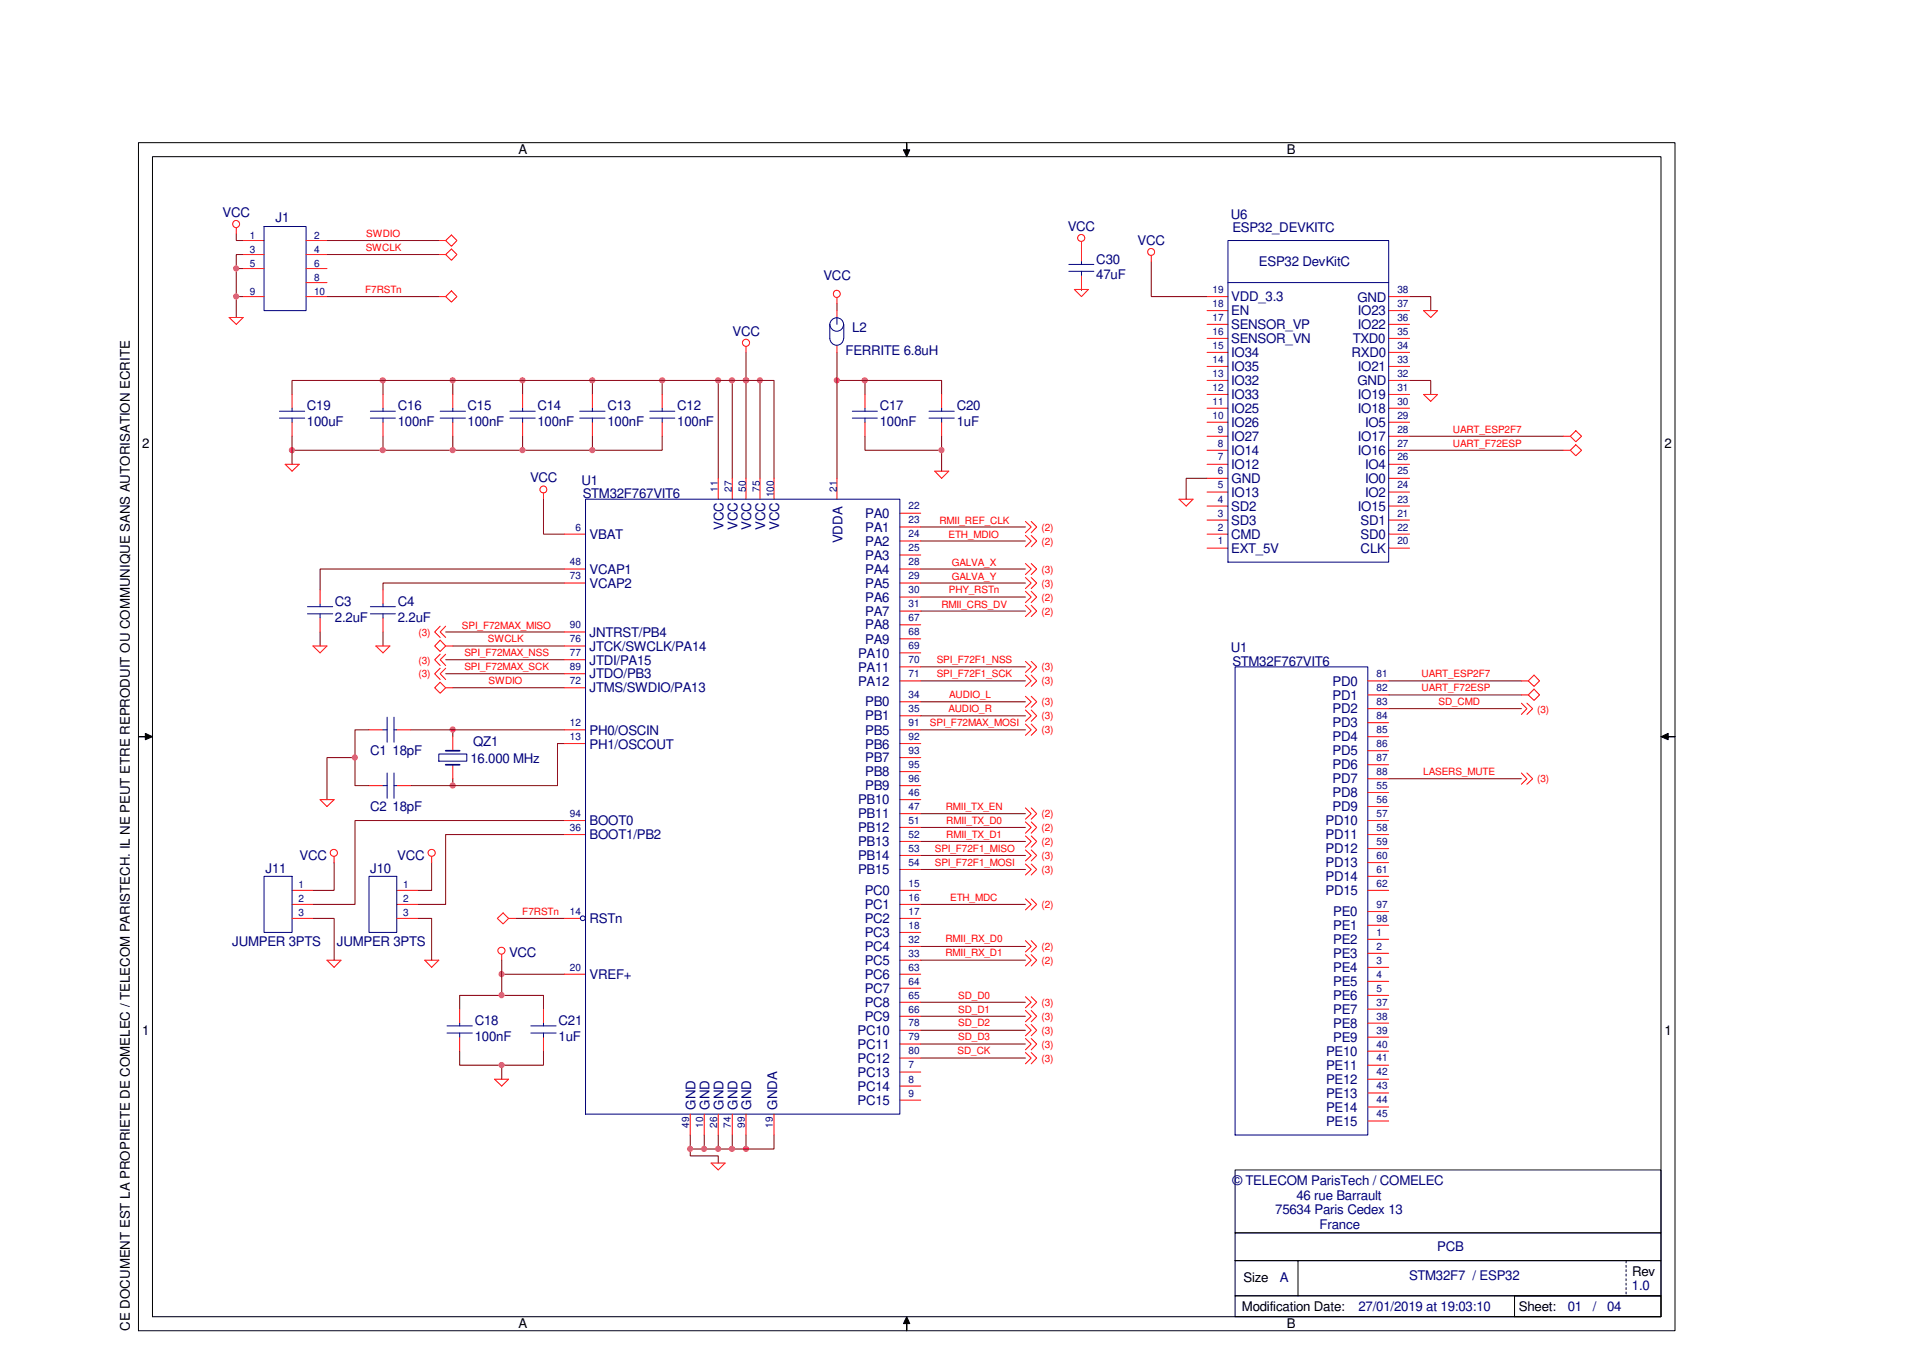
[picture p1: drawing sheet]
<svg xmlns="http://www.w3.org/2000/svg" width="297mm" height="210mm" viewBox="0 0 297 210" stroke-linecap="round" stroke-linejoin="round" font-family="sans-serif">
<path d="M36.4 36v1h1.1M37.5 39.2h-1.1v9.7M50.4 39.2h17.2M50.4 37h17.2M50.4 45.7h17.2M117.1 58.6v15.1" fill="none" stroke="#7f0000" stroke-width=".15"/>
<circle cx="117.1" cy="58.6" r=".4" fill="#f0f"/>
<circle cx="117.1" cy="58.6" r=".4" fill="none" stroke="#f0f" stroke-width=".15"/>
<path d="M112.8 58.6v15.1" fill="none" stroke="#7f0000" stroke-width=".15"/>
<circle cx="112.8" cy="58.6" r=".41" fill="#f0f"/>
<circle cx="112.8" cy="58.6" r=".41" fill="none" stroke="#f0f" stroke-width=".15"/>
<path d="M69.8 99.5h17.1M114.9 174.8v2.2" fill="none" stroke="#7f0000" stroke-width=".15"/>
<circle cx="114.9" cy="176.9" r=".41" fill="#f0f"/>
<circle cx="114.9" cy="176.9" r=".41" fill="none" stroke="#f0f" stroke-width=".15"/>
<path d="M106.3 174.8v2.2h12.9v-2.2M112.8 174.8v2.2" fill="none" stroke="#7f0000" stroke-width=".15"/>
<circle cx="112.8" cy="176.9" r=".41" fill="#f0f"/>
<circle cx="112.8" cy="176.9" r=".41" fill="none" stroke="#f0f" stroke-width=".15"/>
<path d="M110.7 174.8v2.2" fill="none" stroke="#7f0000" stroke-width=".15"/>
<circle cx="110.6" cy="176.9" r=".41" fill="#f0f"/>
<circle cx="110.6" cy="176.9" r=".41" fill="none" stroke="#f0f" stroke-width=".15"/>
<path d="M108.5 174.8v2.2" fill="none" stroke="#7f0000" stroke-width=".15"/>
<circle cx="108.5" cy="176.9" r=".41" fill="#f0f"/>
<circle cx="108.5" cy="176.9" r=".41" fill="none" stroke="#f0f" stroke-width=".15"/>
<path d="M106.3 177v1h4.4v1.1" fill="none" stroke="#7f0000" stroke-width=".15"/>
<circle cx="106.3" cy="176.9" r=".4" fill="#f0f"/>
<circle cx="106.3" cy="176.9" r=".4" fill="none" stroke="#f0f" stroke-width=".15"/>
<g fill="none" stroke="#7f0000" stroke-width=".15">
<path d="M68.7 97.3h18.2M141.9 87.6h16.1M141.9 89.8h16.1M141.9 81.2h16.1M141.9 94.1h16.1M141.9 83.3h16.1M68.7 103.8h18.2M68.7 101.6h18.2M69.8 105.9h17.1M69.8 112.4v1.1M141.9 112.4h16.1M141.9 102.7h16.1"/>
<path d="M141.9 104.9h16.1M141.9 127.4h16.1M141.9 129.6h16.1M141.9 131.7h16.1M141.9 133.9h16.1M141.9 125.3h16.1M141.9 139.3h16.1M79.5 141.4h7.4M141.9 145.8h16.1M141.9 147.9h16.1"/>
</g>
<circle cx="69.7" cy="112.4" r=".41" fill="#f0f"/>
<circle cx="69.7" cy="112.4" r=".41" fill="none" stroke="#f0f" stroke-width=".15"/>
<path d="M63.3 112.4h23.6M69.8 119.9v1.1" fill="none" stroke="#7f0000" stroke-width=".15"/>
<circle cx="69.7" cy="121" r=".41" fill="#f0f"/>
<circle cx="69.7" cy="121" r=".41" fill="none" stroke="#f0f" stroke-width=".15"/>
<path d="M54.7 116.7h-4.3v6.4M56.9 112.4h-2.2v8.6h2.2" fill="none" stroke="#7f0000" stroke-width=".15"/>
<circle cx="54.7" cy="116.7" r=".41" fill="#f0f"/>
<circle cx="54.7" cy="116.7" r=".41" fill="none" stroke="#f0f" stroke-width=".15"/>
<path d="M36.4 41.4h1.1M217.2 45.7h3.2v2.1M217.2 58.6h3.2v2.1M186 73.7h-3.3v3.2M213.9 109.1h20.5M141.9 158.7h16.1M141.9 154.3h16.1M141.9 156.5h16.1M141.9 160.8h16.1M141.9 162.9h16.1" fill="none" stroke="#7f0000" stroke-width=".15"/>
<circle cx="36.4" cy="41.3" r=".41" fill="#f0f"/>
<circle cx="36.4" cy="41.3" r=".41" fill="none" stroke="#f0f" stroke-width=".15"/>
<path d="M36.4 45.7h1.1" fill="none" stroke="#7f0000" stroke-width=".15"/>
<circle cx="36.4" cy="45.7" r=".41" fill="#f0f"/>
<circle cx="36.4" cy="45.7" r=".41" fill="none" stroke="#f0f" stroke-width=".15"/>
<path d="M110.7 58.6v15.1M49.3 97.3v2.2M59 97.3v2.2M86.9 89.8h-27.9v1M86.9 87.6h-37.6v3.2M51.5 132.8v4.3h-3.3M66.5 132.8v4.3h-2.1M86.9 126.4h-32.2v12.9h-6.5M86.9 128.5h-18.2v10.8h-4.3M48.2 141.4h3.3v6.5M64.4 141.4h2.1v6.5" fill="none" stroke="#7f0000" stroke-width=".15"/>
<circle cx="110.6" cy="58.6" r=".41" fill="#f0f"/>
<circle cx="110.6" cy="58.6" r=".41" fill="none" stroke="#f0f" stroke-width=".15"/>
<path d="M59 58.6v2.1" fill="none" stroke="#7f0000" stroke-width=".15"/>
<circle cx="59" cy="58.6" r=".41" fill="#f0f"/>
<circle cx="59" cy="58.6" r=".41" fill="none" stroke="#f0f" stroke-width=".15"/>
<path d="M69.8 58.6v2.1" fill="none" stroke="#7f0000" stroke-width=".15"/>
<circle cx="69.7" cy="58.6" r=".41" fill="#f0f"/>
<circle cx="69.7" cy="58.6" r=".41" fill="none" stroke="#f0f" stroke-width=".15"/>
<path d="M80.5 58.6v2.1" fill="none" stroke="#7f0000" stroke-width=".15"/>
<circle cx="80.5" cy="58.6" r=".41" fill="#f0f"/>
<circle cx="80.5" cy="58.6" r=".41" fill="none" stroke="#f0f" stroke-width=".15"/>
<path d="M91.3 58.6v2.1" fill="none" stroke="#7f0000" stroke-width=".15"/>
<circle cx="91.2" cy="58.6" r=".4" fill="#f0f"/>
<circle cx="91.2" cy="58.6" r=".4" fill="none" stroke="#f0f" stroke-width=".15"/>
<path d="M102 58.6v2.1" fill="none" stroke="#7f0000" stroke-width=".15"/>
<circle cx="102" cy="58.6" r=".41" fill="#f0f"/>
<circle cx="102" cy="58.6" r=".41" fill="none" stroke="#f0f" stroke-width=".15"/>
<path d="M102 67.2v2.1h-57" fill="none" stroke="#7f0000" stroke-width=".15"/>
<circle cx="45" cy="69.3" r=".4" fill="#f0f"/>
<circle cx="45" cy="69.3" r=".4" fill="none" stroke="#f0f" stroke-width=".15"/>
<path d="M45 67.2v4.3M91.3 67.2v2.1" fill="none" stroke="#7f0000" stroke-width=".15"/>
<circle cx="91.2" cy="69.3" r=".4" fill="#f0f"/>
<circle cx="91.2" cy="69.3" r=".4" fill="none" stroke="#f0f" stroke-width=".15"/>
<path d="M80.5 67.2v2.1" fill="none" stroke="#7f0000" stroke-width=".15"/>
<circle cx="80.5" cy="69.3" r=".41" fill="#f0f"/>
<circle cx="80.5" cy="69.3" r=".41" fill="none" stroke="#f0f" stroke-width=".15"/>
<path d="M69.8 67.2v2.1" fill="none" stroke="#7f0000" stroke-width=".15"/>
<circle cx="69.7" cy="69.3" r=".41" fill="#f0f"/>
<circle cx="69.7" cy="69.3" r=".41" fill="none" stroke="#f0f" stroke-width=".15"/>
<path d="M59 67.2v2.1" fill="none" stroke="#7f0000" stroke-width=".15"/>
<circle cx="59" cy="69.3" r=".41" fill="#f0f"/>
<circle cx="59" cy="69.3" r=".41" fill="none" stroke="#f0f" stroke-width=".15"/>
<path d="M114.9 58.6v15.1" fill="none" stroke="#7f0000" stroke-width=".15"/>
<circle cx="114.9" cy="58.6" r=".41" fill="#f0f"/>
<circle cx="114.9" cy="58.6" r=".41" fill="none" stroke="#f0f" stroke-width=".15"/>
<path d="M114.9 54.3v4.3" fill="none" stroke="#7f0000" stroke-width=".15"/>
<circle cx="114.9" cy="58.6" r=".41" fill="#f0f"/>
<circle cx="114.9" cy="58.6" r=".41" fill="none" stroke="#f0f" stroke-width=".15"/>
<path d="M45 60.7v-2.1h74.2v15.1M133.3 67.2v2.1h11.8v-2.1M145.1 69.3v3.3" fill="none" stroke="#7f0000" stroke-width=".15"/>
<circle cx="145.1" cy="69.3" r=".4" fill="#f0f"/>
<circle cx="145.1" cy="69.3" r=".4" fill="none" stroke="#f0f" stroke-width=".15"/>
<path d="M133.3 58.6v2.1" fill="none" stroke="#7f0000" stroke-width=".15"/>
<circle cx="133.2" cy="58.6" r=".41" fill="#f0f"/>
<circle cx="133.2" cy="58.6" r=".41" fill="none" stroke="#f0f" stroke-width=".15"/>
<path d="M128.9 58.6h16.2v2.1" fill="none" stroke="#7f0000" stroke-width=".15"/>
<circle cx="128.9" cy="58.6" r=".41" fill="#f0f"/>
<circle cx="128.9" cy="58.6" r=".41" fill="none" stroke="#f0f" stroke-width=".15"/>
<path d="M128.9 54.3v19.4M70.8 155.4v-2.1h12.9v2.1M70.8 161.9v2.1h12.9v-2.1M77.3 164v2.2" fill="none" stroke="#7f0000" stroke-width=".15"/>
<circle cx="77.3" cy="164" r=".41" fill="#f0f"/>
<circle cx="77.3" cy="164" r=".41" fill="none" stroke="#f0f" stroke-width=".15"/>
<path d="M77.3 150h9.6" fill="none" stroke="#7f0000" stroke-width=".15"/>
<circle cx="77.3" cy="150" r=".41" fill="#f0f"/>
<circle cx="77.3" cy="150" r=".41" fill="none" stroke="#f0f" stroke-width=".15"/>
<path d="M77.3 147.9v5.4" fill="none" stroke="#7f0000" stroke-width=".15"/>
<circle cx="77.3" cy="153.2" r=".41" fill="#f0f"/>
<circle cx="77.3" cy="153.2" r=".41" fill="none" stroke="#f0f" stroke-width=".15"/>
<g fill="none" stroke="#7f0000" stroke-width=".15">
<path d="M166.6 38.1h.1M128.9 46.7v1.1M166.6 44.6h.1M177.4 40.3v5.4h8.6M83.7 76.9v5.4h3.2M217.2 67.2h23.7M217.2 69.3h23.7M141.9 91.9h16.1M86.9 114.5h-1v6.5h-22.6M141.9 108.1h16.1M141.9 110.2h16.1M213.9 104.9h20.5"/>
<path d="M213.9 107h20.5M213.9 119.9h20.5"/>
</g>
<g fill="none" stroke="#f00" stroke-width=".15">
<path d="M36.4 35.1v.9M37.5 37h3.2M37.5 39.2h3.2M47.2 37h3.2M47.2 39.2h3.2M67.6 37h1.1M67.6 39.2h1.1M68.7 37l.9-.8 .8 .8-.8 .9zM68.7 39.2l.9-.8 .8 .8-.8 .9zM166.6 37.2v3.1M177.4 39.4v.9M35.3 48.9h2.2l-1.1 1.1z"/>
<path d="M37.5 41.4h3.2M37.5 45.7h3.2M47.2 41.4h3.2M47.2 45.7h3.2M47.2 43.5h3.2M67.6 45.7h1.1M69.6 44.8l.8 .9-.8 .8-.9-.8zM114.9 53.4v.9M128.9 45.8v.9M128.9 47.8v1.1M128.9 53.2v1.1M165.5 44.6h2.2l-1.1 1.1z"/>
<path d="M166.6 42.4v2.2M186 45.7h3.2M186 47.8h3.2M186 50h3.2M186 52.1h3.2M186 54.3h3.2M186 56.4h3.2M186 58.6h3.2M213.9 45.7h3.3M213.9 47.8h3.3M213.9 50h3.3M213.9 52.1h3.3"/>
<path d="M213.9 54.3h3.3M213.9 56.4h3.3M213.9 58.6h3.3M219.3 47.8h2.2l-1.1 1.1zM43.9 71.5h2.2l-1.1 1.1zM45 60.7v2.2M45 65v2.2M59 60.7v2.2M59 65v2.2M69.8 60.7v2.2M69.8 65v2.2M80.5 60.7v2.2"/>
<path d="M80.5 65v2.2M83.7 75.9v1M91.3 60.7v2.2M91.3 65v2.2M102 60.7v2.2M102 65v2.2M110.7 73.7v3.2M112.8 73.7v3.2M114.9 73.7v3.2M117.1 73.7v3.2M119.2 73.7v3.2M128.9 73.7v3.2"/>
<path d="M133.3 60.7v2.2M133.3 65v2.2M138.6 79h3.3M144 72.6h2.2l-1.1 1.1zM145.1 60.7v2.2M145.1 65v2.2M181.6 76.9h2.2l-1.1 1zM186 60.7h3.2M186 62.9h3.2M186 65h3.2M186 67.2h3.2M186 69.3h3.2"/>
<path d="M186 71.5h3.2M186 73.7h3.2M186 75.8h3.2M186 77.9h3.2M213.9 60.7h3.3M213.9 62.9h3.3M213.9 65h3.3M213.9 67.2h3.3M213.9 69.3h3.3M213.9 71.5h3.3M213.9 73.7h3.3M213.9 75.8h3.3"/>
<path d="M213.9 77.9h3.3M219.3 60.7h2.2l-1.1 1.1zM240.9 67.2h1M240.9 69.3h1M241.9 67.2l.9-.9 .9 .9-.9 .8zM241.9 69.3l.9-.8 .9 .8-.9 .9zM48.2 99.5h2.2l-1.1 1zM49.3 90.8v2.2M49.3 95.2v2.1M57.9 99.5h2.2l-1.1 1zM59 90.8v2.2M59 95.2v2.1"/>
<path d="M67.8 98.6l.9 .9-.9 .8-.8-.8zM67.8 96.4l-.8 .9 .8 .9M68.7 96.4l-.9 .9 .9 .9M68.7 99.5h1.1M86.9 82.3h3.3M86.9 97.3h3.3M86.9 99.5h3.3M86.9 87.6h3.3M86.9 89.8h3.3M138.6 87.6h3.3M138.6 89.8h3.3M138.6 81.2h3.3"/>
<path d="M138.6 83.3h3.3M138.6 85.5h3.3M138.6 91.9h3.3M138.6 94.1h3.3M138.6 96.2h3.3M138.6 98.4h3.3M158 86.8l.9 .8-.9 .9M158 88.9l.9 .9-.9 .8M158 80.3l.9 .9-.9 .8M158 93.2l.9 .9-.9 .9M158 82.5l.9 .8-.9 .9M158 91.1l.9 .8-.9 .9"/>
<path d="M158.9 86.8l.8 .8-.8 .9M158.9 88.9l.8 .9-.8 .8M158.9 80.3l.8 .9-.8 .8M158.9 93.2l.8 .9-.8 .9M158.9 82.5l.8 .8-.8 .9M158.9 91.1l.8 .8-.8 .9M186 82.3h3.2M186 80.1h3.2M186 84.4h3.2M213.9 82.3h3.3M213.9 80.1h3.3M213.9 84.4h3.3"/>
<path d="M56.9 112.4h2.1M61.1 112.4h2.2M67.8 105.1l.9 .8-.9 .9-.8-.9zM67.8 102.9l-.8 .9 .8 .8M67.8 100.8l-.8 .8 .8 .9M68.7 102.9l-.9 .9 .9 .8M68.7 100.8l-.9 .8 .9 .9M68.7 105.9h1.1M69.8 113.5v2.1M69.8 117.8v2.1M86.9 114.5h3.3M86.9 112.4h3.3"/>
<path d="M86.9 101.6h3.3M86.9 103.8h3.3M86.9 105.9h3.3M138.6 114.5h3.3M138.6 112.4h3.3M138.6 100.5h3.3M138.6 102.7h3.3M138.6 104.9h3.3M138.6 108.1h3.3M138.6 110.2h3.3M138.6 116.7h3.3M138.6 118.8h3.3"/>
<path d="M158 111.5l.9 .9-.9 .8M158 101.9l.9 .8-.9 .8M158 104l.9 .9-.9 .8M158 107.2l.9 .9-.9 .8M158 109.3l.9 .9-.9 .9M158.9 111.5l.8 .9-.8 .8M158.9 101.9l.8 .8-.8 .8M158.9 104l.8 .9-.8 .8M158.9 107.2l.8 .9-.8 .8M158.9 109.3l.8 .9-.8 .9M210.7 104.9h3.2M210.7 107h3.2"/>
<path d="M210.7 109.1h3.2M210.7 111.3h3.2M210.7 113.5h3.2M210.7 115.6h3.2M210.7 117.8h3.2M210.7 119.9h3.2M234.4 108.3l.8 .8-.8 .9M234.4 119l.8 .9-.8 .9M234.4 104.9h1.1M234.4 107h1.1M235.2 108.3l.9 .8-.9 .9M235.2 119l.9 .9-.9 .9"/>
<path d="M235.5 104.9l.8-.9 .9 .9-.9 .8zM235.5 107l.8-.9 .9 .9-.9 .9zM45 137.1h3.2M45 139.3h3.2M49.3 123.1h2.2l-1.1 1.1zM51.5 131.9v.9M56.9 121h2.1M61.1 121h2.2M61.1 137.1h3.3M61.1 139.3h3.3M66.5 131.9v.9M86.9 126.4h3.3"/>
<path d="M86.9 128.5h3.3M138.6 121h3.3M138.6 123.1h3.3M138.6 125.3h3.3M138.6 127.4h3.3M138.6 129.6h3.3M138.6 131.7h3.3M138.6 133.9h3.3M138.6 137.1h3.3M138.6 139.3h3.3M158 126.6l.9 .8-.9 .9M158 128.7l.9 .9-.9 .9"/>
<path d="M158 130.9l.9 .8-.9 .9M158 133.1l.9 .8-.9 .8M158 124.4l.9 .9-.9 .9M158 138.4l.9 .9-.9 .8M158.9 126.6l.8 .8-.8 .9M158.9 128.7l.8 .9-.8 .9M158.9 130.9l.8 .8-.8 .9M158.9 133.1l.8 .8-.8 .8M158.9 124.4l.8 .9-.8 .9M158.9 138.4l.8 .9-.8 .8M210.7 126.4h3.2M210.7 128.5h3.2"/>
<path d="M210.7 137.1h3.2M210.7 122h3.2M210.7 124.2h3.2M210.7 130.7h3.2M210.7 132.8h3.2M210.7 135h3.2M45 141.4h3.2M50.4 147.9h2.1l-1 1.1zM61.1 141.4h3.3M65.4 147.9h2.2l-1.1 1.1zM70.8 155.4v2.2M70.8 159.7v2.2"/>
<path d="M76.6 141.4l.9-.8 .9 .8-.9 .9zM77.3 147v.9M78.4 141.4h1.1M83.7 155.4v2.2M83.7 159.7v2.2M86.9 141.4h2.5M86.9 150h3.3M138.6 141.4h3.3M138.6 150h3.3M138.6 143.6h3.3M138.6 145.8h3.3M138.6 147.9h3.3"/>
<path d="M138.6 152.2h3.3M138.6 154.3h3.3M138.6 156.5h3.3M138.6 158.7h3.3M158 144.9l.9 .9-.9 .8M158 147l.9 .9-.9 .9M158 157.8l.9 .9-.9 .8M158 159.9l.9 .9-.9 .9M158 153.5l.9 .8-.9 .9M158 155.6l.9 .9-.9 .9M158.9 144.9l.8 .9-.8 .8M158.9 147l.8 .9-.8 .9"/>
<path d="M158.9 157.8l.8 .9-.8 .8M158.9 159.9l.8 .9-.8 .9M158.9 153.5l.8 .8-.8 .9M158.9 155.6l.8 .9-.8 .9M210.7 140.4h3.2M210.7 142.5h3.2M210.7 144.7h3.2M210.7 146.8h3.2M210.7 149h3.2M210.7 151.1h3.2M210.7 153.3h3.2M210.7 155.4h3.2"/>
<path d="M210.7 157.6h3.2M210.7 159.7h3.2M76.2 166.2h2.2l-1.1 1.1zM106.3 171.6v3.2M108.5 171.6v3.2M109.6 179.1h2.1l-1 1.1zM110.7 171.6v3.2M112.8 171.6v3.2M114.9 171.6v3.2M119.2 171.6v3.2M138.6 160.8h3.3M138.6 162.9h3.3"/>
<path d="M138.6 165.1h3.3M138.6 167.3h3.3M138.6 169.4h3.3M158 162.1l.9 .8-.9 .9M158.9 162.1l.8 .8-.8 .9M210.7 161.9h3.2M210.7 164h3.2M210.7 166.2h3.2M210.7 168.3h3.2M210.7 170.5h3.2M210.7 172.6h3.2"/>
<circle cx="36.4" cy="34.5" r=".54"/>
<circle cx="166.6" cy="36.6" r=".54"/>
<circle cx="177.3" cy="38.8" r=".54"/>
<circle cx="114.9" cy="52.8" r=".55"/>
<circle cx="128.9" cy="45.3" r=".54"/>
<circle cx="83.7" cy="75.4" r=".53"/>
<circle cx="51.4" cy="131.3" r=".54"/>
<circle cx="66.5" cy="131.3" r=".54"/>
<circle cx="77.3" cy="146.4" r=".54"/>
</g>
<g fill="none" stroke="#00007f" stroke-width=".15">
<path d="M40.7 34.9h6.5v12.9h-6.5zM189.2 37h24.7v49.6h-24.7zM127.8 50v2.1a1.06 1.06 0 0 0 1.1 1.1 1.06 1.06 0 0 0 1.1-1.1M128.9 48.9v1.1M130 50v2.1M164.7 40.7h3.8M164.7 41.8h3.8M166.6 40.3v.4M166.6 41.8v.6M189.2 43.5h24.7M43 63.3h3.9M43 64.4h3.9"/>
<path d="M45 62.9v.4M45 64.4v.6M57.1 63.3h3.8M57.1 64.4h3.8M59 62.9v.4M59 64.4v.6M67.8 63.3h3.9M67.8 64.4h3.9M69.8 62.9v.4M69.8 64.4v.6M78.6 63.3h3.9M78.6 64.4h3.9"/>
<path d="M80.5 62.9v.4M80.5 64.4v.6M89.3 63.3h3.9M89.3 64.4h3.9M90.2 76.9h48.4v94.7h-48.4zM91.3 62.9v.4M91.3 64.4v.6M100.1 63.3h3.9M100.1 64.4h3.9M102 62.9v.4M102 64.4v.6M131.3 63.3h3.9"/>
<path d="M131.3 64.4h3.9M133.3 62.9v.4M133.3 64.4v.6M143.1 63.3h3.9M143.1 64.4h3.9M145.1 62.9v.4M145.1 64.4v.6M47.4 93.4h3.9M47.4 94.5h3.9M49.3 93v.4M49.3 94.5v.7M57.1 93.4h3.8"/>
<path d="M57.1 94.5h3.8M59 93v.4M59 94.5v.7M59 112.4h.6M59.6 110.4v3.9M59.6 119v3.9M60.7 110.4v3.9M60.7 119v3.9M60.7 112.4h.4M67.6 116.1h4.3v1.1h-4.3zM190.3 102.7h20.4v72.1h-20.4zM40.7 135h4.3v8.6h-4.3z"/>
<path d="M56.9 135h4.2v8.6h-4.2zM59 121h.6M60.7 121h.4M68.9 158h3.9M68.9 159.1h3.9M70.8 157.6v.4M70.8 159.1v.6M81.8 158h3.9M81.8 159.1h3.9M83.7 157.6v.4M83.7 159.1v.6"/>
<circle cx="128.9" cy="50" r="1.05"/>
<circle cx="89.8" cy="141.4" r=".37"/>
</g>
<g fill="#000">
<path d="M139.7 22v1.1h.5l-.5 1-.5-1h.5z" fill-rule="evenodd"/>
<path d="M21.3 113.5h1.1v-.6l1.1 .6-1.1 .4v-.4z" fill-rule="evenodd"/>
<path d="M255.9 113.5l1.1-.6v.6h1.1h-1.1v.4z" fill-rule="evenodd"/>
<path d="M139.7 202.8l.5 1h-.5v1.1v-1.1h-.5z" fill-rule="evenodd"/>
</g>
<g fill="none" stroke="#000" stroke-width=".15">
<path d="M21.3 22h236.8v182.9h-236.8zM23.5 24.1h232.4v178.7h-232.4zM139.7 22v1.1h.5l-.5 1-.5-1h.5zM21.3 113.5h1.1v-.6l1.1 .6-1.1 .4v-.4zM255.9 113.5l1.1-.6v.6h1.1h-1.1v.4zM190.3 199.6h65.6v3.2h-65.6zM190.3 180.2h65.6v9.7h-65.6zM190.3 189.9h65.6v4.2h-65.6zM190.3 194.1h65.6v5.5h-65.6zM200 194.1v5.5M233.3 199.6h22.6v3.2h-22.6zM250.5 194.1v.4"/>
<path d="M250.5 194.9v.3M250.5 195.5v.3M250.5 196.2v.3M250.5 196.9v.3M250.5 197.6v.3M250.5 198.3v.3M250.5 199v.3M139.7 202.8l.5 1h-.5v1.1v-1.1h-.5z"/>
</g>
<path d="M68.7 117.8h2.1M68.7 115.6h2.1" fill="none" stroke="#00007f" stroke-width=".26"/>
<g font-size="2">
<text x="79.9" y="23.8">A</text>
<text x="198.2" y="23.8">B</text>
<text x="21.9" y="69">2</text>
<text x="256.5" y="69">2</text>
<text x="21.9" y="159.4">1</text>
<text x="256.5" y="159.4">1</text>
<text x="191.6" y="197.4">Size</text>
<text x="251.5" y="196.5">Rev</text>
<text x="191.3" y="201.9">Modification Date:</text>
<text x="234" y="201.9">Sheet:</text>
<text x="20" y="204.9" transform="rotate(-90 20 204.9)">CE DOCUMENT EST LA PROPRIETE DE COMELEC / TELECOM PARISTECH. IL NE PEUT ETRE REPRODUIT OU COMMUNIQUE SANS AUTORISATION ECRITE</text>
<text x="79.9" y="204.6">A</text>
<text x="198.2" y="204.6">B</text>
</g>
<g font-size="2" fill="#00007f">
<text x="34.3" y="33.4">VCC</text>
<text x="42.5" y="34.1">J1</text>
<text x="164.5" y="35.6">VCC</text>
<text x="189.7" y="33.7">U6</text>
<text x="189.9" y="35.8">ESP32_DEVKITC</text>
<text x="168.9" y="40.6">C30</text>
<text x="175.3" y="37.7">VCC</text>
<text x="194" y="41">ESP32 DevKitC</text>
<text x="126.9" y="43.1">VCC</text>
<text x="168.9" y="43">47uF</text>
<text x="189.7" y="46.4">VDD_3.3</text>
<text x="209.1" y="46.4">GND</text>
<text x="112.9" y="51.7">VCC</text>
<text x="131.3" y="51.1">L2</text>
<text x="189.7" y="48.6">EN</text>
<text x="189.7" y="50.7">SENSOR_VP</text>
<text x="189.7" y="52.8">SENSOR_VN</text>
<text x="208.4" y="52.8">TXD0</text>
<text x="209.2" y="48.6">IO23</text>
<text x="209.2" y="50.7">IO22</text>
<text x="130.3" y="54.7">FERRITE 6.8uH</text>
<text x="189.7" y="55">IO34</text>
<text x="189.7" y="57.1">IO35</text>
<text x="189.7" y="59.3">IO32</text>
<text x="208.2" y="55">RXD0</text>
<text x="209.1" y="59.4">GND</text>
<text x="209.2" y="57.1">IO21</text>
<text x="47.3" y="63.2">C19</text>
<text x="47.3" y="65.6">100uF</text>
<text x="61.3" y="63.2">C16</text>
<text x="61.3" y="65.6">100nF</text>
<text x="72" y="63.2">C15</text>
<text x="72" y="65.6">100nF</text>
<text x="82.8" y="63.2">C14</text>
<text x="82.8" y="65.6">100nF</text>
<text x="93.6" y="63.2">C13</text>
<text x="93.6" y="65.6">100nF</text>
<text x="104.3" y="63.2">C12</text>
<text x="104.3" y="65.6">100nF</text>
<text x="135.5" y="63.2">C17</text>
<text x="135.5" y="65.6">100nF</text>
<text x="147.4" y="63.2">C20</text>
<text x="147.4" y="65.6">1uF</text>
<text x="189.7" y="61.5">IO33</text>
<text x="189.7" y="63.6">IO25</text>
<text x="189.7" y="65.7">IO26</text>
<text x="209.2" y="61.5">IO19</text>
<text x="209.2" y="63.6">IO18</text>
<text x="210.3" y="65.7">IO5</text>
<text x="189.7" y="67.9">IO27</text>
<text x="189.7" y="70.1">IO14</text>
<text x="209.2" y="67.9">IO17</text>
<text x="209.2" y="70.1">IO16</text>
<text x="81.7" y="74.3">VCC</text>
<text x="89.6" y="74.6">U1</text>
<text x="89.8" y="76.7">STM32F767VIT6</text>
<text x="189.7" y="72.2">IO12</text>
<text x="189.7" y="76.5">IO13</text>
<text x="189.7" y="74.4">GND</text>
<text x="210.3" y="72.2">IO4</text>
<text x="210.3" y="74.4">IO0</text>
<text x="210.3" y="76.5">IO2</text>
<text x="90.8" y="83">VBAT</text>
<text x="111.5" y="81.6" transform="rotate(-90 111.5 81.6)">VCC</text>
<text x="113.6" y="81.6" transform="rotate(-90 113.6 81.6)">VCC</text>
<text x="115.7" y="81.6" transform="rotate(-90 115.7 81.6)">VCC</text>
<text x="117.9" y="81.6" transform="rotate(-90 117.9 81.6)">VCC</text>
<text x="120.1" y="81.6" transform="rotate(-90 120.1 81.6)">VCC</text>
<text x="129.8" y="83.7" transform="rotate(-90 129.8 83.7)">VDDA</text>
<text x="133.3" y="79.8">PA0</text>
<text x="133.3" y="81.9">PA1</text>
<text x="189.7" y="78.7">SD2</text>
<text x="189.7" y="80.8">SD3</text>
<text x="189.7" y="83">CMD</text>
<text x="209.2" y="78.7">IO15</text>
<text x="209.6" y="80.8">SD1</text>
<text x="209.6" y="83">SD0</text>
<text x="90.8" y="88.3">VCAP1</text>
<text x="133.3" y="88.3">PA4</text>
<text x="133.3" y="86.2">PA3</text>
<text x="133.3" y="84">PA2</text>
<text x="189.7" y="85.1">EXT_5V</text>
<text x="209.6" y="85.1">CLK</text>
<text x="51.6" y="93.3">C3</text>
<text x="51.6" y="95.7">2.2uF</text>
<text x="61.3" y="93.3">C4</text>
<text x="61.3" y="95.7">2.2uF</text>
<text x="90.8" y="90.5">VCAP2</text>
<text x="133.3" y="94.8">PA7</text>
<text x="133.3" y="92.7">PA6</text>
<text x="133.3" y="90.5">PA5</text>
<text x="90.8" y="98">JNTRST/PB4</text>
<text x="90.8" y="100.2">JTCK/SWCLK/PA14</text>
<text x="132.2" y="101.3">PA10</text>
<text x="133.3" y="99.1">PA9</text>
<text x="133.3" y="96.9">PA8</text>
<text x="189.7" y="100.5">U1</text>
<text x="90.8" y="102.4">JTDI/PA15</text>
<text x="90.8" y="104.5">JTDO/PB3</text>
<text x="90.8" y="106.6">JTMS/SWDIO/PA13</text>
<text x="132.2" y="103.4">PA11</text>
<text x="132.2" y="105.6">PA12</text>
<text x="189.9" y="102.5">STM32F767VIT6</text>
<text x="205.3" y="105.6">PD0</text>
<text x="205.3" y="107.7">PD1</text>
<text x="90.8" y="113.1">PH0/OSCIN</text>
<text x="133.3" y="111">PB1</text>
<text x="133.3" y="108.8">PB0</text>
<text x="133.3" y="113.1">PB5</text>
<text x="205.3" y="109.9">PD2</text>
<text x="205.3" y="112">PD3</text>
<text x="57" y="116.3">C1 18pF</text>
<text x="72.5" y="117.4">16.000 MHz</text>
<text x="72.9" y="114.8">QZ1</text>
<text x="90.8" y="115.3">PH1/OSCOUT</text>
<text x="133.3" y="119.5">PB8</text>
<text x="133.3" y="117.4">PB7</text>
<text x="133.3" y="115.3">PB6</text>
<text x="205.3" y="114.2">PD4</text>
<text x="205.3" y="116.3">PD5</text>
<text x="205.3" y="118.5">PD6</text>
<text x="57" y="124.9">C2 18pF</text>
<text x="132.2" y="123.9">PB10</text>
<text x="133.3" y="121.7">PB9</text>
<text x="205.3" y="120.6">PD7</text>
<text x="205.3" y="122.8">PD8</text>
<text x="205.3" y="124.9">PD9</text>
<text x="90.8" y="129.2">BOOT1/PB2</text>
<text x="90.8" y="127.1">BOOT0</text>
<text x="132.2" y="130.3">PB13</text>
<text x="132.2" y="126">PB11</text>
<text x="132.2" y="128.2">PB12</text>
<text x="204.2" y="127.1">PD10</text>
<text x="204.2" y="129.2">PD11</text>
<text x="204.2" y="131.4">PD12</text>
<text x="40.9" y="134.4">J11</text>
<text x="46.1" y="132.4">VCC</text>
<text x="57" y="134.4">J10</text>
<text x="61.2" y="132.4">VCC</text>
<text x="132.2" y="134.6">PB15</text>
<text x="132.2" y="132.5">PB14</text>
<text x="133.2" y="137.8">PC0</text>
<text x="204.2" y="133.6">PD13</text>
<text x="204.2" y="135.7">PD14</text>
<text x="204.2" y="137.8">PD15</text>
<text x="90.8" y="142.2">RSTn</text>
<text x="133.2" y="142.2">PC2</text>
<text x="133.2" y="140">PC1</text>
<text x="205.4" y="141.1">PE0</text>
<text x="205.4" y="143.2">PE1</text>
<text x="35.8" y="145.8">JUMPER 3PTS</text>
<text x="51.9" y="145.8">JUMPER 3PTS</text>
<text x="78.4" y="147.4">VCC</text>
<text x="133.2" y="148.6">PC5</text>
<text x="133.2" y="146.5">PC4</text>
<text x="133.2" y="144.3">PC3</text>
<text x="205.4" y="145.4">PE2</text>
<text x="205.4" y="147.5">PE3</text>
<text x="205.4" y="149.7">PE4</text>
<text x="90.8" y="150.7">VREF+</text>
<text x="133.2" y="155.1">PC8</text>
<text x="133.2" y="152.9">PC7</text>
<text x="133.2" y="150.7">PC6</text>
<text x="205.4" y="151.8">PE5</text>
<text x="205.4" y="154">PE6</text>
<text x="73.1" y="157.9">C18</text>
<text x="73.1" y="160.3">100nF</text>
<text x="86.1" y="157.9">C21</text>
<text x="86.1" y="160.3">1uF</text>
<text x="132.1" y="159.4">PC10</text>
<text x="132.1" y="161.5">PC11</text>
<text x="133.2" y="157.2">PC9</text>
<text x="205.4" y="156.1">PE7</text>
<text x="205.4" y="158.3">PE8</text>
<text x="205.4" y="160.4">PE9</text>
<text x="132.1" y="168">PC14</text>
<text x="132.1" y="165.8">PC13</text>
<text x="132.1" y="163.7">PC12</text>
<text x="204.3" y="162.6">PE10</text>
<text x="204.3" y="164.8">PE11</text>
<text x="204.3" y="166.9">PE12</text>
<text x="107.1" y="170.9" transform="rotate(-90 107.1 170.9)">GND</text>
<text x="109.3" y="170.9" transform="rotate(-90 109.3 170.9)">GND</text>
<text x="111.5" y="170.9" transform="rotate(-90 111.5 170.9)">GND</text>
<text x="113.6" y="170.9" transform="rotate(-90 113.6 170.9)">GND</text>
<text x="115.7" y="170.9" transform="rotate(-90 115.7 170.9)">GND</text>
<text x="119.7" y="170.9" transform="rotate(-90 119.7 170.9)">GNDA</text>
<text x="132.1" y="170.1">PC15</text>
<text x="204.3" y="169">PE13</text>
<text x="204.3" y="171.2">PE14</text>
<text x="204.3" y="173.4">PE15</text>
<text x="189.9" y="182.5">© TELECOM ParisTech / COMELEC</text>
<text x="199.7" y="184.7">46 rue Barrault</text>
<text x="196.5" y="187">75634 Paris Cedex 13</text>
<text x="203.3" y="189.3">France</text>
<text x="197.2" y="197.4">A</text>
<text x="217.1" y="197.1">STM32F7 / ESP32</text>
<text x="221.4" y="192.7">PCB</text>
<text x="209.3" y="201.9">27/01/2019 at 19:03:10</text>
<text x="241.6" y="201.9">01</text>
<text x="245.4" y="201.9">/</text>
<text x="247.6" y="201.9">04</text>
<text x="251.4" y="198.7">1.0</text>
</g>
<g font-size="1.5" fill="#00007f">
<text x="38.5" y="41.1">5</text>
<text x="38.5" y="38.9">3</text>
<text x="38.5" y="36.7">1</text>
<text x="48.4" y="41.1">6</text>
<text x="48.4" y="36.7">2</text>
<text x="48.4" y="38.9">4</text>
<text x="38.5" y="45.4">9</text>
<text x="48.4" y="45.4">10</text>
<text x="48.4" y="43.2">8</text>
<text x="186.8" y="45.1">19</text>
<text x="186.8" y="47.2">18</text>
<text x="215.3" y="45.1">38</text>
<text x="215.3" y="47.2">37</text>
<text x="186.8" y="49.4">17</text>
<text x="186.8" y="51.6">16</text>
<text x="186.8" y="53.7">15</text>
<text x="215.3" y="51.6">35</text>
<text x="215.3" y="53.7">34</text>
<text x="215.3" y="49.4">36</text>
<text x="186.8" y="55.9">14</text>
<text x="186.8" y="58">13</text>
<text x="215.3" y="58">32</text>
<text x="215.3" y="55.9">33</text>
<text x="186.8" y="60.2">12</text>
<text x="186.8" y="64.5">10</text>
<text x="186.8" y="62.3">11</text>
<text x="215.3" y="60.2">31</text>
<text x="215.3" y="62.3">30</text>
<text x="215.3" y="64.5">29</text>
<text x="187.6" y="68.8">8</text>
<text x="187.6" y="70.9">7</text>
<text x="187.6" y="66.6">9</text>
<text x="215.3" y="66.6">28</text>
<text x="215.3" y="68.8">27</text>
<text x="215.3" y="70.9">26</text>
<text x="110.6" y="75.7" transform="rotate(-90 110.6 75.7)">11</text>
<text x="112.7" y="75.7" transform="rotate(-90 112.7 75.7)">27</text>
<text x="114.9" y="75.7" transform="rotate(-90 114.9 75.7)">50</text>
<text x="117" y="75.7" transform="rotate(-90 117 75.7)">75</text>
<text x="119.2" y="76.5" transform="rotate(-90 119.2 76.5)">100</text>
<text x="128.9" y="75.7" transform="rotate(-90 128.9 75.7)">21</text>
<text x="187.6" y="73.1">6</text>
<text x="187.6" y="77.4">4</text>
<text x="187.6" y="75.2">5</text>
<text x="215.3" y="77.4">23</text>
<text x="215.3" y="75.2">24</text>
<text x="215.3" y="73.1">25</text>
<text x="88.6" y="81.7">6</text>
<text x="140" y="82.8">24</text>
<text x="140" y="80.6">23</text>
<text x="140" y="78.4">22</text>
<text x="187.6" y="79.5">3</text>
<text x="187.6" y="83.8">1</text>
<text x="187.6" y="81.7">2</text>
<text x="215.3" y="79.5">21</text>
<text x="215.3" y="81.7">22</text>
<text x="215.3" y="83.8">20</text>
<text x="87.8" y="89.2">73</text>
<text x="87.8" y="87.1">48</text>
<text x="140" y="89.2">29</text>
<text x="140" y="87.1">28</text>
<text x="140" y="84.9">25</text>
<text x="140" y="95.7">67</text>
<text x="140" y="93.5">31</text>
<text x="140" y="91.4">30</text>
<text x="87.8" y="101">77</text>
<text x="87.8" y="98.9">76</text>
<text x="87.8" y="96.7">90</text>
<text x="140" y="100">69</text>
<text x="140" y="97.8">68</text>
<text x="87.8" y="105.4">72</text>
<text x="87.8" y="103.2">89</text>
<text x="140" y="107.5">34</text>
<text x="140" y="104.3">71</text>
<text x="140" y="102.2">70</text>
<text x="212.1" y="104.3">81</text>
<text x="212.1" y="106.4">82</text>
<text x="87.8" y="114">13</text>
<text x="87.8" y="111.8">12</text>
<text x="140" y="114">92</text>
<text x="140" y="111.8">91</text>
<text x="140" y="109.7">35</text>
<text x="212.1" y="108.6">83</text>
<text x="212.1" y="110.7">84</text>
<text x="212.1" y="112.9">85</text>
<text x="140" y="118.3">95</text>
<text x="140" y="116.1">93</text>
<text x="212.1" y="115.1">86</text>
<text x="212.1" y="117.2">87</text>
<text x="212.1" y="119.3">88</text>
<text x="87.8" y="125.8">94</text>
<text x="140" y="124.7">47</text>
<text x="140" y="122.6">46</text>
<text x="140" y="120.4">96</text>
<text x="212.1" y="121.5">55</text>
<text x="212.1" y="123.7">56</text>
<text x="212.1" y="125.8">57</text>
<text x="87.8" y="128">36</text>
<text x="140" y="131.2">53</text>
<text x="140" y="129">52</text>
<text x="140" y="126.9">51</text>
<text x="212.1" y="128">58</text>
<text x="212.1" y="130.1">59</text>
<text x="46" y="136.8">1</text>
<text x="62.1" y="136.8">1</text>
<text x="140" y="136.6">15</text>
<text x="140" y="133.3">54</text>
<text x="212.1" y="132.2">60</text>
<text x="212.1" y="134.4">61</text>
<text x="212.1" y="136.6">62</text>
<text x="46" y="141.1">3</text>
<text x="46" y="139">2</text>
<text x="62.1" y="141.1">3</text>
<text x="62.1" y="139">2</text>
<text x="87.8" y="140.9">14</text>
<text x="140" y="143">18</text>
<text x="140" y="140.9">17</text>
<text x="140" y="138.7">16</text>
<text x="212.1" y="139.8">97</text>
<text x="212.1" y="141.9">98</text>
<text x="87.8" y="149.5">20</text>
<text x="140" y="149.5">63</text>
<text x="140" y="147.3">33</text>
<text x="140" y="145.2">32</text>
<text x="212.1" y="144.1">1</text>
<text x="212.1" y="146.3">2</text>
<text x="212.1" y="148.4">3</text>
<text x="140" y="156">66</text>
<text x="140" y="153.8">65</text>
<text x="140" y="151.6">64</text>
<text x="212.1" y="150.5">4</text>
<text x="212.1" y="152.7">5</text>
<text x="212.1" y="154.9">37</text>
<text x="140" y="160.2">79</text>
<text x="140" y="158.1">78</text>
<text x="212.1" y="157">38</text>
<text x="212.1" y="159.2">39</text>
<text x="212.1" y="161.3">40</text>
<text x="140" y="166.7">8</text>
<text x="140" y="164.5">7</text>
<text x="140" y="162.4">80</text>
<text x="212.1" y="163.4">41</text>
<text x="212.1" y="165.6">42</text>
<text x="212.1" y="167.8">43</text>
<text x="106.2" y="173.7" transform="rotate(-90 106.2 173.7)">49</text>
<text x="108.3" y="173.7" transform="rotate(-90 108.3 173.7)">10</text>
<text x="110.5" y="173.7" transform="rotate(-90 110.5 173.7)">26</text>
<text x="112.6" y="173.7" transform="rotate(-90 112.6 173.7)">74</text>
<text x="114.8" y="173.7" transform="rotate(-90 114.8 173.7)">99</text>
<text x="119.1" y="173.7" transform="rotate(-90 119.1 173.7)">19</text>
<text x="140" y="168.9">9</text>
<text x="212.1" y="169.9">44</text>
<text x="212.1" y="172.1">45</text>
</g>
<g font-size="1.5" fill="#f00">
<text x="56.3" y="38.6">SWCLK</text>
<text x="56.4" y="36.4">SWDIO</text>
<text x="56.3" y="45.1">F7RSTn</text>
<text x="223.9" y="66.7">UART_ESP2F7</text>
<text x="223.9" y="68.8">UART_F72ESP</text>
<text x="144.7" y="80.6">RMII_REF_CLK</text>
<text x="146.1" y="82.8">ETH_MDIO</text>
<text x="160.4" y="81.7">(2)</text>
<text x="160.4" y="83.9">(2)</text>
<text x="146.6" y="87.1">GALVA_X</text>
<text x="146.6" y="89.3">GALVA_Y</text>
<text x="160.4" y="88.2">(3)</text>
<text x="145" y="93.6">RMII_CRS_DV</text>
<text x="146.2" y="91.4">PHY_RSTn</text>
<text x="160.4" y="90.3">(3)</text>
<text x="160.4" y="94.7">(2)</text>
<text x="160.4" y="92.5">(2)</text>
<text x="64.5" y="97.9">(3)</text>
<text x="71.2" y="96.8">SPI_F72MAX_MISO</text>
<text x="71.5" y="101">SPI_F72MAX_NSS</text>
<text x="75.2" y="98.9">SWCLK</text>
<text x="64.5" y="104.3">(3)</text>
<text x="64.5" y="102.2">(3)</text>
<text x="71.5" y="103.3">SPI_F72MAX_SCK</text>
<text x="75.3" y="105.4">SWDIO</text>
<text x="144.3" y="102.1">SPI_F72F1_NSS</text>
<text x="144.3" y="104.2">SPI_F72F1_SCK</text>
<text x="146.3" y="107.5">AUDIO_L</text>
<text x="160.4" y="103.3">(3)</text>
<text x="160.4" y="105.4">(3)</text>
<text x="219" y="104.3">UART_ESP2F7</text>
<text x="219" y="106.4">UART_F72ESP</text>
<text x="143.3" y="111.8">SPI_F72MAX_MOSI</text>
<text x="146.1" y="109.7">AUDIO_R</text>
<text x="160.4" y="112.9">(3)</text>
<text x="160.4" y="108.6">(3)</text>
<text x="160.4" y="110.8">(3)</text>
<text x="221.6" y="108.6">SD_CMD</text>
<text x="236.8" y="109.7">(3)</text>
<text x="219.3" y="119.4">LASERS_MUTE</text>
<text x="145.7" y="124.7">RMII_TX_EN</text>
<text x="160.4" y="125.9">(2)</text>
<text x="236.8" y="120.5">(3)</text>
<text x="144" y="131.1">SPI_F72F1_MISO</text>
<text x="145.8" y="126.8">RMII_TX_D0</text>
<text x="145.8" y="129">RMII_TX_D1</text>
<text x="160.4" y="128">(2)</text>
<text x="160.4" y="130.1">(2)</text>
<text x="144" y="133.3">SPI_F72F1_MOSI</text>
<text x="160.4" y="132.3">(3)</text>
<text x="160.4" y="134.5">(3)</text>
<text x="80.5" y="140.9">F7RSTn</text>
<text x="146.4" y="138.7">ETH_MDC</text>
<text x="160.4" y="139.8">(2)</text>
<text x="145.7" y="145.1">RMII_RX_D0</text>
<text x="145.7" y="147.3">RMII_RX_D1</text>
<text x="160.4" y="146.3">(2)</text>
<text x="160.4" y="148.5">(2)</text>
<text x="147.6" y="153.8">SD_D0</text>
<text x="147.6" y="156">SD_D1</text>
<text x="160.4" y="154.9">(3)</text>
<text x="147.6" y="158.1">SD_D2</text>
<text x="147.6" y="160.2">SD_D3</text>
<text x="160.4" y="159.2">(3)</text>
<text x="160.4" y="161.4">(3)</text>
<text x="160.4" y="157.1">(3)</text>
<text x="147.5" y="162.4">SD_CK</text>
<text x="160.4" y="163.5">(3)</text>
</g>
</svg>
